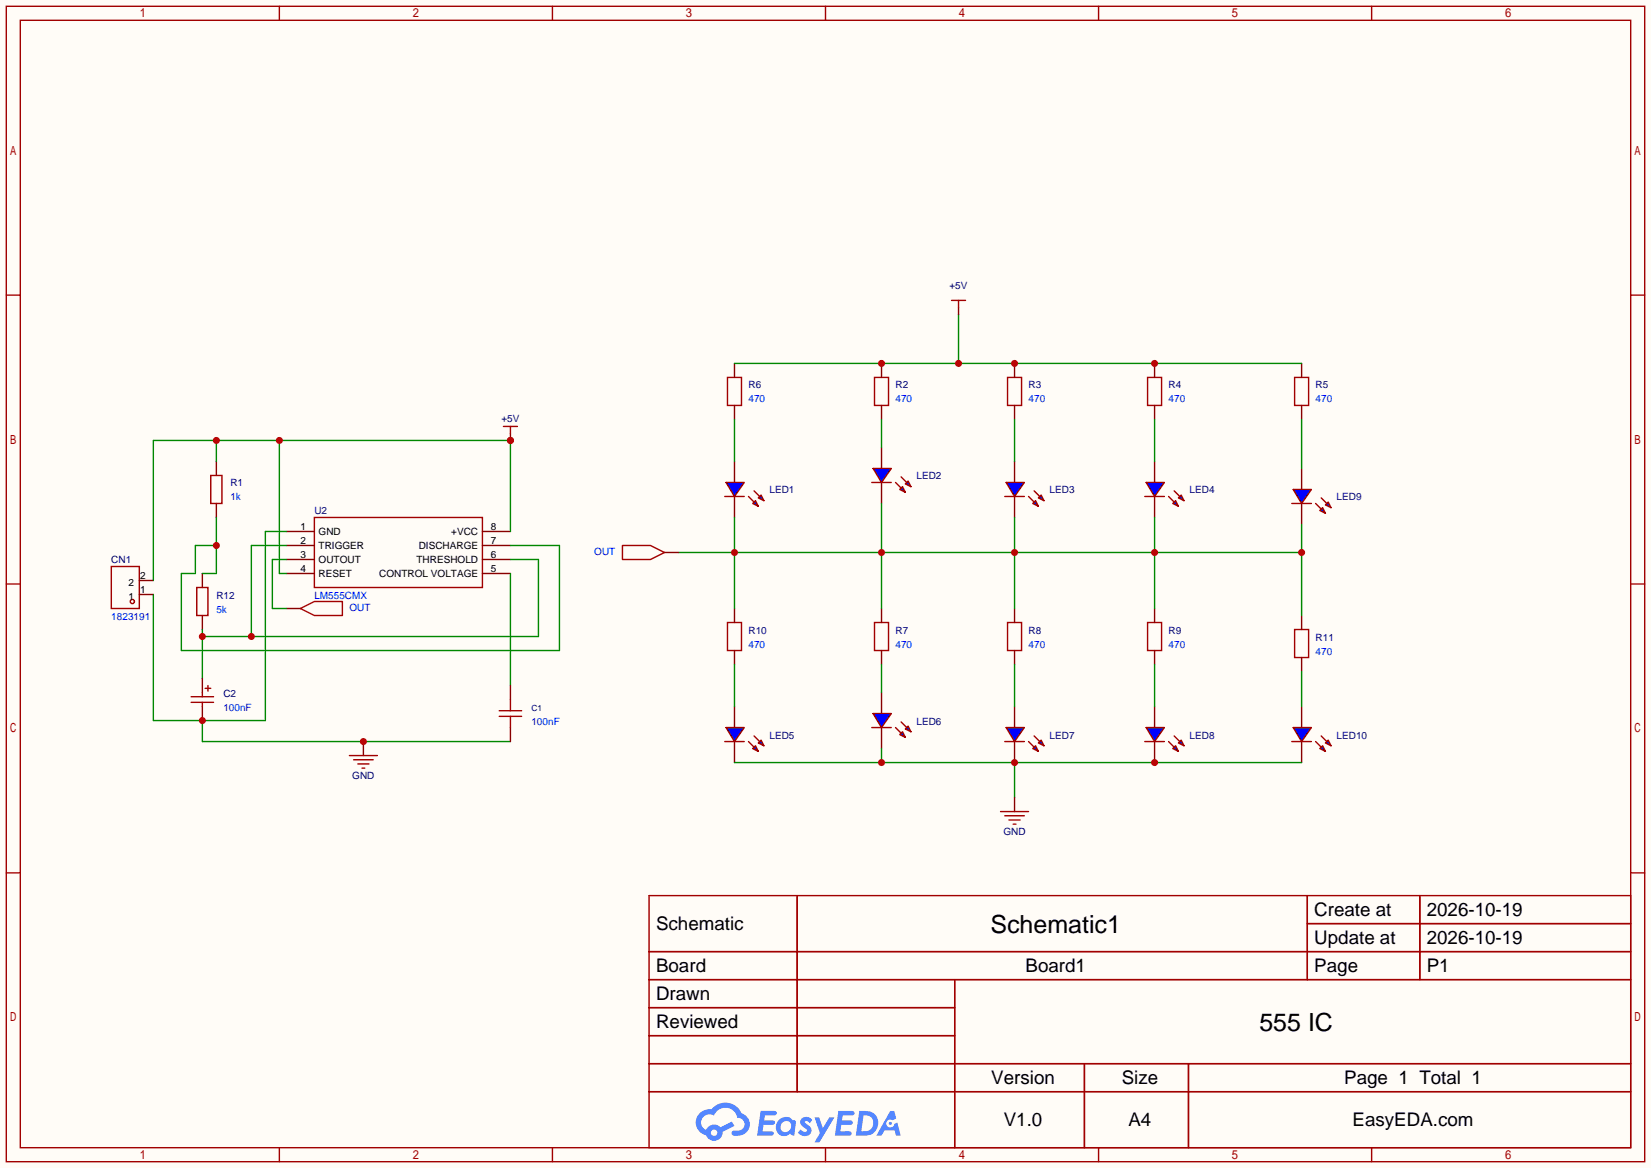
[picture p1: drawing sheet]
<svg xmlns="http://www.w3.org/2000/svg" width="299mm" height="212mm" viewBox="0 0 299 212" stroke-linecap="round" stroke-linejoin="round" font-family="sans-serif">
<path d="M0 0h299.5v211.8h-299.5z" fill="#fffcf7"/>
<g fill="none" stroke="#a10000" stroke-width=".25">
<path d="M1.1 1.1h297.2v209.6h-297.2zM3.7 3.7h292.1v204.5h-292.1zM50.7 1.1v2.6M100.2 1.1v2.6M149.7 1.1v2.6M199.3 1.1v2.6M248.8 1.1v2.6M1.1 53.5h2.6M295.8 53.5h2.5M1.1 105.9h2.6M295.8 105.9h2.5M1.1 158.3h2.6"/>
<path d="M295.8 158.3h2.5M117.7 162.4h178.1v45.8h-178.1zM117.7 172.6h178.1M117.7 177.7h178.1M144.6 162.4v35.6M173.2 177.7v30.5M237.1 162.4v15.3M237.1 167.5h58.7M257.5 162.4v15.3M117.7 182.8h55.5M117.7 192.9h178.1M117.7 187.8h55.5"/>
<path d="M117.7 198h178.1M196.7 192.9v15.3M215.6 192.9v15.3M50.7 208.2v2.5M100.2 208.2v2.5M149.7 208.2v2.5M199.3 208.2v2.5M248.8 208.2v2.5"/>
</g>
<g fill="#5487ff">
<path d="M145.5 202.8a1.3 1.3 0 0 1 1.8 .3l-.4 .6a.54 .54 0 0 0-.9-.2l.1 .2a1.58 1.58 0 0 1 1.1 1.6 1.43 1.43 0 0 1-2.5 .1l.5-.6a.64 .64 0 0 0 .5 .5 .64 .64 0 0 0 .7-.3l-.2-.2a1.6 1.6 0 0 1-1-1.6z"/>
<path d="M147.7 202.7h.9l.7 1.9 1.1-1.9h.9l-2.7 4.5h-.9l1-1.7z"/>
<path d="M138 201.5h1.6a1.31 1.31 0 0 1 1.2 .2 .4 .4 0 0 1-.3 .6h-1.8l-.1 .9h1.6a.4 .4 0 0 1 .4 .4 .4 .4 0 0 1-.4 .4h-1.7l-.2 1.2h.8a1.23 1.23 0 0 1 1.2 .2 .39 .39 0 0 1-.3 .6h-2.7z"/>
<path d="M152.1 201.5h1.6a1.32 1.32 0 0 1 1.3 .2 .39 .39 0 0 1-.4 .6h-1.7l-.2 .9h1.7a.4 .4 0 0 1 .3 .4 .4 .4 0 0 1-.4 .4h-1.7l-.2 1.2h.8a1.23 1.23 0 0 1 1.2 .2 .39 .39 0 0 1-.3 .6h-2.7z"/>
<path d="M161.5 201.5h.7l.4 1.3-.7 .4a.75 .75 0 0 0-1.1 .3 .75 .75 0 0 0 .5 1 .75 .75 0 0 0 .9-.6l.6-.3 .6 2.4h-.9l-.2-1h-1.9l-.5 1h-.9z"/>
<path d="M155.9 201.5l-.7 4.5h1.5a2.27 2.27 0 0 0 2.6-2.3 2.27 2.27 0 0 0-2.7-2.2zM156.6 202.3a1.5 1.5 0 0 1 1.8 1.5 1.5 1.5 0 0 1-1.9 1.4h-.3z"/>
<path d="M141.3 203.1a1.62 1.62 0 0 0-.4 2.1 1.62 1.62 0 0 0 2 .7l.4-.3 .3 .3 .5 .1 .3-2.5-.2-.3h-.4a1.58 1.58 0 0 0-2.5-.1zM141.9 203.6a.99 .99 0 0 1 1.6 .3 .99 .99 0 0 1-.9 1.4 .94 .94 0 0 1-1-.5 .94 .94 0 0 1 .3-1.2z"/>
<path d="M126.9 201.9a2.37 2.37 0 0 0 1.2 4 1.54 1.54 0 0 0 1.7 1 1.54 1.54 0 0 0 1.3-1.6l2.1-1.1-.5-.8-2 1.1a1.57 1.57 0 0 0-2.6 .4 1.5 1.5 0 0 1-.8-2.1 1.5 1.5 0 0 1 2.2-.5 2.23 2.23 0 0 1 2.3-1.4 2.23 2.23 0 0 1 2 1.8 1.16 1.16 0 0 1 1.2 1.1 1.16 1.16 0 0 1-1 1.3h-.7a.47 .47 0 0 0-.6 .3 .47 .47 0 0 0 .4 .6 2.23 2.23 0 0 0 2.3-.7 2.23 2.23 0 0 0 .4-2.3 2.16 2.16 0 0 0-1.3-1.1 3.2 3.2 0 0 0-5.4-.7l-1.2 .1zM129 205.4a.58 .58 0 0 1 1.1 0 .58 .58 0 0 1-1.1 0z"/>
<circle cx="161.5" cy="203.8" r=".28"/>
</g>
<path d="M132 68.5h2.5v5h-2.5zM158.6 68.5h2.6v5h-2.6zM182.8 68.5h2.5v5h-2.5zM208.2 68.5h2.5v5h-2.5zM234.8 68.5h2.6v5h-2.6zM57 93.9h30.5v12.7h-30.5zM131.4 90h3.6M132 112.9h2.5v5.1h-2.5zM158.6 112.9h2.6v5.1h-2.6zM182.8 112.9h2.5v5.1h-2.5zM208.2 112.9h2.5v5.1h-2.5zM234.8 114.2h2.6v5.1h-2.6z" fill="none" stroke="#a10000" stroke-width=".25"/>
<g fill="none" stroke="#870000" stroke-width=".25">
<path d="M133.2 65.9v2.6M133.2 73.5v2.6M159.9 65.9v2.6M159.9 73.5v2.6M184 65.9v2.6M184 73.5v2.6M209.4 65.9v2.6M209.4 73.5v2.6M236.1 65.9v2.6M236.1 73.5v2.6M51.9 98.9h5.1M51.9 96.4h5.1"/>
<path d="M87.5 98.9h5.1M87.5 96.4h5.1M133.2 83.7v3.8M133.2 90v3.9M51.9 101.5h5.1M51.9 104h5.1M87.5 101.5h5.1M87.5 104h5.1M133.2 110.4v2.5M133.2 118v2.5M159.9 110.4v2.5M159.9 118v2.5"/>
<path d="M184 110.4v2.5M184 118v2.5M209.4 110.4v2.5M209.4 118v2.5M236.1 111.6v2.6M236.1 119.3v2.5"/>
</g>
<g fill="#00f" stroke="#a10000" stroke-width=".25">
<path d="M131.7 87.5h3.3l-1.8 2.5z"/>
<path d="M137.5 90.3l.5-.5 .6 1z"/>
<path d="M136.5 91.3l.5-.5 .5 1z"/>
</g>
<path d="M135.8 90l1 1.1M136.8 89l1 1M131.4 134.5h3.6" fill="none" stroke="#a10000" stroke-width=".25"/>
<path d="M133.2 128.1v3.9M133.2 134.5v3.8" fill="none" stroke="#870000" stroke-width=".25"/>
<g fill="#00f" stroke="#a10000" stroke-width=".25">
<path d="M131.7 132h3.3l-1.8 2.5z"/>
<path d="M137.5 134.7l.5-.5 .6 1.1z"/>
<path d="M136.5 135.8l.5-.5 .5 1z"/>
</g>
<path d="M158.1 87.5h3.6M135.8 134.5l1 1M136.8 133.5l1 1" fill="none" stroke="#a10000" stroke-width=".25"/>
<path d="M159.9 81.2v3.8M159.9 87.5v3.8" fill="none" stroke="#870000" stroke-width=".25"/>
<g fill="#00f" stroke="#a10000" stroke-width=".25">
<path d="M158.4 85h3.3l-1.8 2.5z"/>
<path d="M164.2 87.8l.5-.6 .5 1.1z"/>
<path d="M163.2 88.8l.5-.5 .5 1z"/>
</g>
<path d="M162.4 87.5l1 1M163.4 86.5l1.1 1M158.1 132h3.6" fill="none" stroke="#a10000" stroke-width=".25"/>
<path d="M159.9 125.6v3.8M159.9 132v3.8" fill="none" stroke="#870000" stroke-width=".25"/>
<g fill="#00f" stroke="#a10000" stroke-width=".25">
<path d="M158.4 129.4h3.3l-1.8 2.6z"/>
<path d="M164.2 132.2l.5-.5 .5 1z"/>
<path d="M163.2 133.2l.5-.5 .5 1z"/>
</g>
<path d="M162.4 132l1 1M163.4 130.9l1.1 1.1M182.2 134.5h3.6" fill="none" stroke="#a10000" stroke-width=".25"/>
<path d="M184 128.1v3.9M184 134.5v3.8" fill="none" stroke="#870000" stroke-width=".25"/>
<g fill="#00f" stroke="#a10000" stroke-width=".25">
<path d="M182.5 132h3.3l-1.8 2.5z"/>
<path d="M188.3 134.7l.5-.5 .6 1.1z"/>
<path d="M187.3 135.8l.5-.5 .5 1z"/>
</g>
<path d="M182.2 90h3.6M186.6 134.5l1 1M187.6 133.5l1 1" fill="none" stroke="#a10000" stroke-width=".25"/>
<path d="M184 83.7v3.8M184 90v3.9" fill="none" stroke="#870000" stroke-width=".25"/>
<g fill="#00f" stroke="#a10000" stroke-width=".25">
<path d="M182.5 87.5h3.3l-1.8 2.5z"/>
<path d="M188.3 90.3l.5-.5 .6 1z"/>
<path d="M187.3 91.3l.5-.5 .5 1z"/>
</g>
<path d="M186.6 90l1 1.1M187.6 89l1 1M207.6 134.5h3.6" fill="none" stroke="#a10000" stroke-width=".25"/>
<path d="M209.4 128.1v3.9M209.4 134.5v3.8" fill="none" stroke="#870000" stroke-width=".25"/>
<g fill="#00f" stroke="#a10000" stroke-width=".25">
<path d="M207.9 132h3.3l-1.8 2.5z"/>
<path d="M213.7 134.7l.5-.5 .6 1.1z"/>
<path d="M212.7 135.8l.5-.5 .5 1z"/>
</g>
<path d="M234.3 91.3h3.6M212 134.5l1 1M213 133.5l1 1" fill="none" stroke="#a10000" stroke-width=".25"/>
<path d="M236.1 85v3.8M236.1 91.3v3.8" fill="none" stroke="#870000" stroke-width=".25"/>
<g fill="#00f" stroke="#a10000" stroke-width=".25">
<path d="M234.6 88.8h3.3l-1.8 2.5z"/>
<path d="M240.4 91.6l.5-.5 .5 1z"/>
<path d="M239.4 92.6l.5-.5 .5 1z"/>
</g>
<path d="M207.6 90h3.6M238.6 91.3l1 1M239.6 90.3l1.1 1" fill="none" stroke="#a10000" stroke-width=".25"/>
<path d="M209.4 83.7v3.8M209.4 90v3.9" fill="none" stroke="#870000" stroke-width=".25"/>
<g fill="#00f" stroke="#a10000" stroke-width=".25">
<path d="M207.9 87.5h3.3l-1.8 2.5z"/>
<path d="M213.7 90.3l.5-.5 .6 1z"/>
<path d="M212.7 91.3l.5-.5 .5 1z"/>
</g>
<path d="M212 90l1 1.1M213 89l1 1M234.3 134.5h3.6" fill="none" stroke="#a10000" stroke-width=".25"/>
<path d="M236.1 128.1v3.9M236.1 134.5v3.8" fill="none" stroke="#870000" stroke-width=".25"/>
<g fill="#00f" stroke="#a10000" stroke-width=".25">
<path d="M234.6 132h3.3l-1.8 2.5z"/>
<path d="M240.4 134.7l.5-.5 .5 1.1z"/>
<path d="M239.4 135.8l.5-.5 .5 1z"/>
</g>
<path d="M238.6 134.5l1 1M239.6 133.5l1.1 1" fill="none" stroke="#a10000" stroke-width=".25"/>
<path d="M133.2 76.1v7.6M159.9 76.1v5.1M184 76.1v7.6M133.2 93.9v16.5M159.9 91.3v19.1M184 93.9v16.5M209.4 93.9v16.5M236.1 95.1v16.5M123.1 100.2h113M133.2 120.5v7.6M159.9 120.5v5.1M184 120.5v7.6" fill="none" stroke="#008700" stroke-width=".25"/>
<g fill="#c00">
<circle cx="159.9" cy="100.2" r=".63"/>
<circle cx="133.2" cy="100.2" r=".63"/>
<circle cx="184" cy="100.2" r=".63"/>
<circle cx="209.4" cy="100.2" r=".63"/>
<circle cx="236.1" cy="100.2" r=".63"/>
</g>
<path d="M173.9 57v8.9M133.2 65.9h102.9M209.4 76.1v7.6M236.1 76.1v8.9M209.4 120.5v7.6M236.1 121.8v6.3" fill="none" stroke="#008700" stroke-width=".25"/>
<g fill="#c00">
<circle cx="173.9" cy="65.9" r=".63"/>
<circle cx="159.9" cy="65.9" r=".63"/>
<circle cx="209.4" cy="65.9" r=".63"/>
<circle cx="184" cy="65.9" r=".63"/>
</g>
<path d="M133.2 138.3h102.9M159.9 135.8v2.5M184 138.3v6.4" fill="none" stroke="#008700" stroke-width=".25"/>
<g fill="#c00">
<circle cx="159.9" cy="138.3" r=".63"/>
<circle cx="184" cy="138.3" r=".63"/>
<circle cx="209.4" cy="138.3" r=".63"/>
</g>
<path d="M39.2 83.7v2.5M39.2 91.3v2.6M25.3 107.8h2.5M25.3 105.3h2.5M36.7 104v2.6M36.7 111.6v2.6M51.9 110.4h2.6M120.5 100.2h2.6M184 144.7v2.5" fill="none" stroke="#870000" stroke-width=".25"/>
<g fill="none" stroke="#a10000" stroke-width=".25">
<path d="M38.2 86.2h2.1v5.1h-2.1zM112.9 98.9h5.1l2.5 1.3-2.5 1.3h-5.1zM20.2 102.7h5.1v7.7h-5.1zM35.7 106.6h2v5h-2zM54.5 110.4l2.5-1.3h5.1v2.5h-5.1zM181.5 147.2h5.1M182.2 148h3.6M183 148.7h2M183.8 149.5h.5"/>
<circle cx="24" cy="109.1" r=".38"/>
</g>
<path d="M39.2 79.9v3.8M50.7 79.9v24.1h1.2M92.6 96.4v-16.5h-64.8v25.4" fill="none" stroke="#008700" stroke-width=".25"/>
<g fill="#c00">
<circle cx="50.7" cy="79.9" r=".63"/>
<circle cx="39.2" cy="79.9" r=".63"/>
<circle cx="92.6" cy="79.9" r=".63"/>
</g>
<path d="M51.9 98.9h-6.3v16.5M36.7 114.2v8.9M92.6 101.5h5.1v13.9h-61" fill="none" stroke="#008700" stroke-width=".25"/>
<g fill="#c00">
<circle cx="45.6" cy="115.4" r=".63"/>
<circle cx="36.7" cy="115.4" r=".63"/>
</g>
<path d="M39.2 98.9h-3.8v5.1h-2.5v14h68.6v-19.1h-8.9M39.2 93.9v10.1h-2.5M51.9 96.4h-3.8v34.3h-20.3v-22.9M36.7 130.7v3.8h55.9" fill="none" stroke="#008700" stroke-width=".25"/>
<circle cx="39.2" cy="98.9" r=".63" fill="#c00"/>
<path d="M92.6 104v20.3" fill="none" stroke="#008700" stroke-width=".25"/>
<path d="M90.6 129.9h4M90.6 128.9h4M92.6 126.9v2M92.6 129.9v2.1" fill="none" stroke="#a10000" stroke-width=".25"/>
<path d="M36.7 123.1v2.5M36.7 128.1v2.6M92.6 124.3v2.6M92.6 132v2.5" fill="none" stroke="#870000" stroke-width=".25"/>
<circle cx="36.7" cy="130.7" r=".63" fill="#c00"/>
<path d="M34.7 126.4h4M34.7 127.4h4M36.7 125.6v.8M36.7 127.4v.7M37.2 124.8h1M37.7 124.3v1" fill="none" stroke="#a10000" stroke-width=".25"/>
<path d="M65.9 134.5v2.5" fill="none" stroke="#870000" stroke-width=".25"/>
<circle cx="65.9" cy="134.5" r=".63" fill="#c00"/>
<path d="M63.4 137h5.1M64.1 137.8h3.6M64.9 138.6h2M65.7 139.3h.5" fill="none" stroke="#a10000" stroke-width=".25"/>
<path d="M51.9 101.5h-2.5v8.9h2.5" fill="none" stroke="#008700" stroke-width=".25"/>
<path d="M92.6 78.6v1.3" fill="none" stroke="#870000" stroke-width=".25"/>
<circle cx="92.6" cy="79.9" r=".63" fill="#c00"/>
<path d="M172.6 54.5h2.5M173.9 54.5v1.3M91.3 77.3h2.6M92.6 77.3v1.3" fill="none" stroke="#a10000" stroke-width=".25"/>
<path d="M173.9 55.8v1.2" fill="none" stroke="#870000" stroke-width=".25"/>
<g font-size="4.5">
<text x="179.6" y="169.2">Schematic1</text>
<text x="228.4" y="187">555 IC</text>
</g>
<g font-size="3.4">
<text x="238.4" y="166.1">Create at</text>
<text x="258.8" y="166.1">2026-10-19</text>
<text x="119" y="168.7">Schematic</text>
<text x="238.4" y="171.2">Update at</text>
<text x="258.8" y="171.2">2026-10-19</text>
<text x="119" y="176.3">Board</text>
<text x="186" y="176.3">Board1</text>
<text x="238.4" y="176.3">Page</text>
<text x="258.8" y="176.3">P1</text>
<text x="119" y="181.4">Drawn</text>
<text x="119" y="186.5">Reviewed</text>
<text x="179.8" y="196.6">Version</text>
<text x="203.5" y="196.6">Size</text>
<text x="243.8" y="196.6">Page 1 Total 1</text>
<text x="182.1" y="204.2">V1.0</text>
<text x="204.7" y="204.2">A4</text>
<text x="245.3" y="204.2">EasyEDA.com</text>
</g>
<g font-size="1.8" fill="#000080">
<text x="172.2" y="52.4">+5V</text>
<text x="135.8" y="70.4">R6</text>
<text x="162.4" y="70.4">R2</text>
<text x="186.6" y="70.4">R3</text>
<text x="212" y="70.4">R4</text>
<text x="238.6" y="70.4">R5</text>
<text x="90.9" y="76.5">+5V</text>
<text x="41.8" y="88.2">R1</text>
<text x="139.6" y="89.5">LED1</text>
<text x="166.2" y="87">LED2</text>
<text x="190.4" y="89.5">LED3</text>
<text x="215.8" y="89.5">LED4</text>
<text x="57" y="93.3">U2</text>
<text x="242.4" y="90.8">LED9</text>
<text x="20.2" y="102.2">CN1</text>
<text x="39.2" y="108.5">R12</text>
<text x="135.8" y="114.9">R10</text>
<text x="162.4" y="114.9">R7</text>
<text x="186.6" y="114.9">R8</text>
<text x="212" y="114.9">R9</text>
<text x="238.6" y="116.2">R11</text>
<text x="40.5" y="126.3">C2</text>
<text x="166.2" y="131.4">LED6</text>
<text x="139.6" y="133.9">LED5</text>
<text x="190.4" y="133.9">LED7</text>
<text x="215.8" y="133.9">LED8</text>
<text x="242.4" y="133.9">LED10</text>
<text x="63.9" y="141.3">GND</text>
<text x="182" y="151.5">GND</text>
</g>
<g font-size="1.8" fill="#00f">
<text x="135.8" y="73">470</text>
<text x="162.4" y="73">470</text>
<text x="186.6" y="73">470</text>
<text x="212" y="73">470</text>
<text x="238.6" y="73">470</text>
<text x="41.8" y="90.8">1k</text>
<text x="107.8" y="100.7">OUT</text>
<text x="20.2" y="112.4">1823191</text>
<text x="39.2" y="111.1">5k</text>
<text x="57" y="108.5">LM555CMX</text>
<text x="63.4" y="110.8">OUT</text>
<text x="135.8" y="117.4">470</text>
<text x="162.4" y="117.4">470</text>
<text x="186.6" y="117.4">470</text>
<text x="212" y="117.4">470</text>
<text x="238.6" y="118.7">470</text>
<text x="40.5" y="128.9">100nF</text>
<text x="96.4" y="131.4">100nF</text>
</g>
<g font-size="1.8">
<text x="54.5" y="98.6">2</text>
<text x="54.5" y="101.2">3</text>
<text x="54.5" y="96.1">1</text>
<text x="57.8" y="99.6">TRIGGER</text>
<text x="57.8" y="97.1">GND</text>
<text x="76" y="99.6">DISCHARGE</text>
<text x="81.9" y="97.1">+VCC</text>
<text x="89" y="101.2">6</text>
<text x="89" y="98.6">7</text>
<text x="89" y="96.1">8</text>
<text x="23.3" y="106.2">2</text>
<text x="25.4" y="107.5">1</text>
<text x="25.4" y="105">2</text>
<text x="54.5" y="103.7">4</text>
<text x="57.8" y="102.2">OUTOUT</text>
<text x="57.8" y="104.7">RESET</text>
<text x="68.8" y="104.7">CONTROL VOLTAGE</text>
<text x="75.6" y="102.2">THRESHOLD</text>
<text x="89" y="103.7">5</text>
<text x="23.3" y="108.8">1</text>
</g>
<text font-size="1.5" fill="#000080" x="96.4" y="128.9">C1</text>
</svg>
